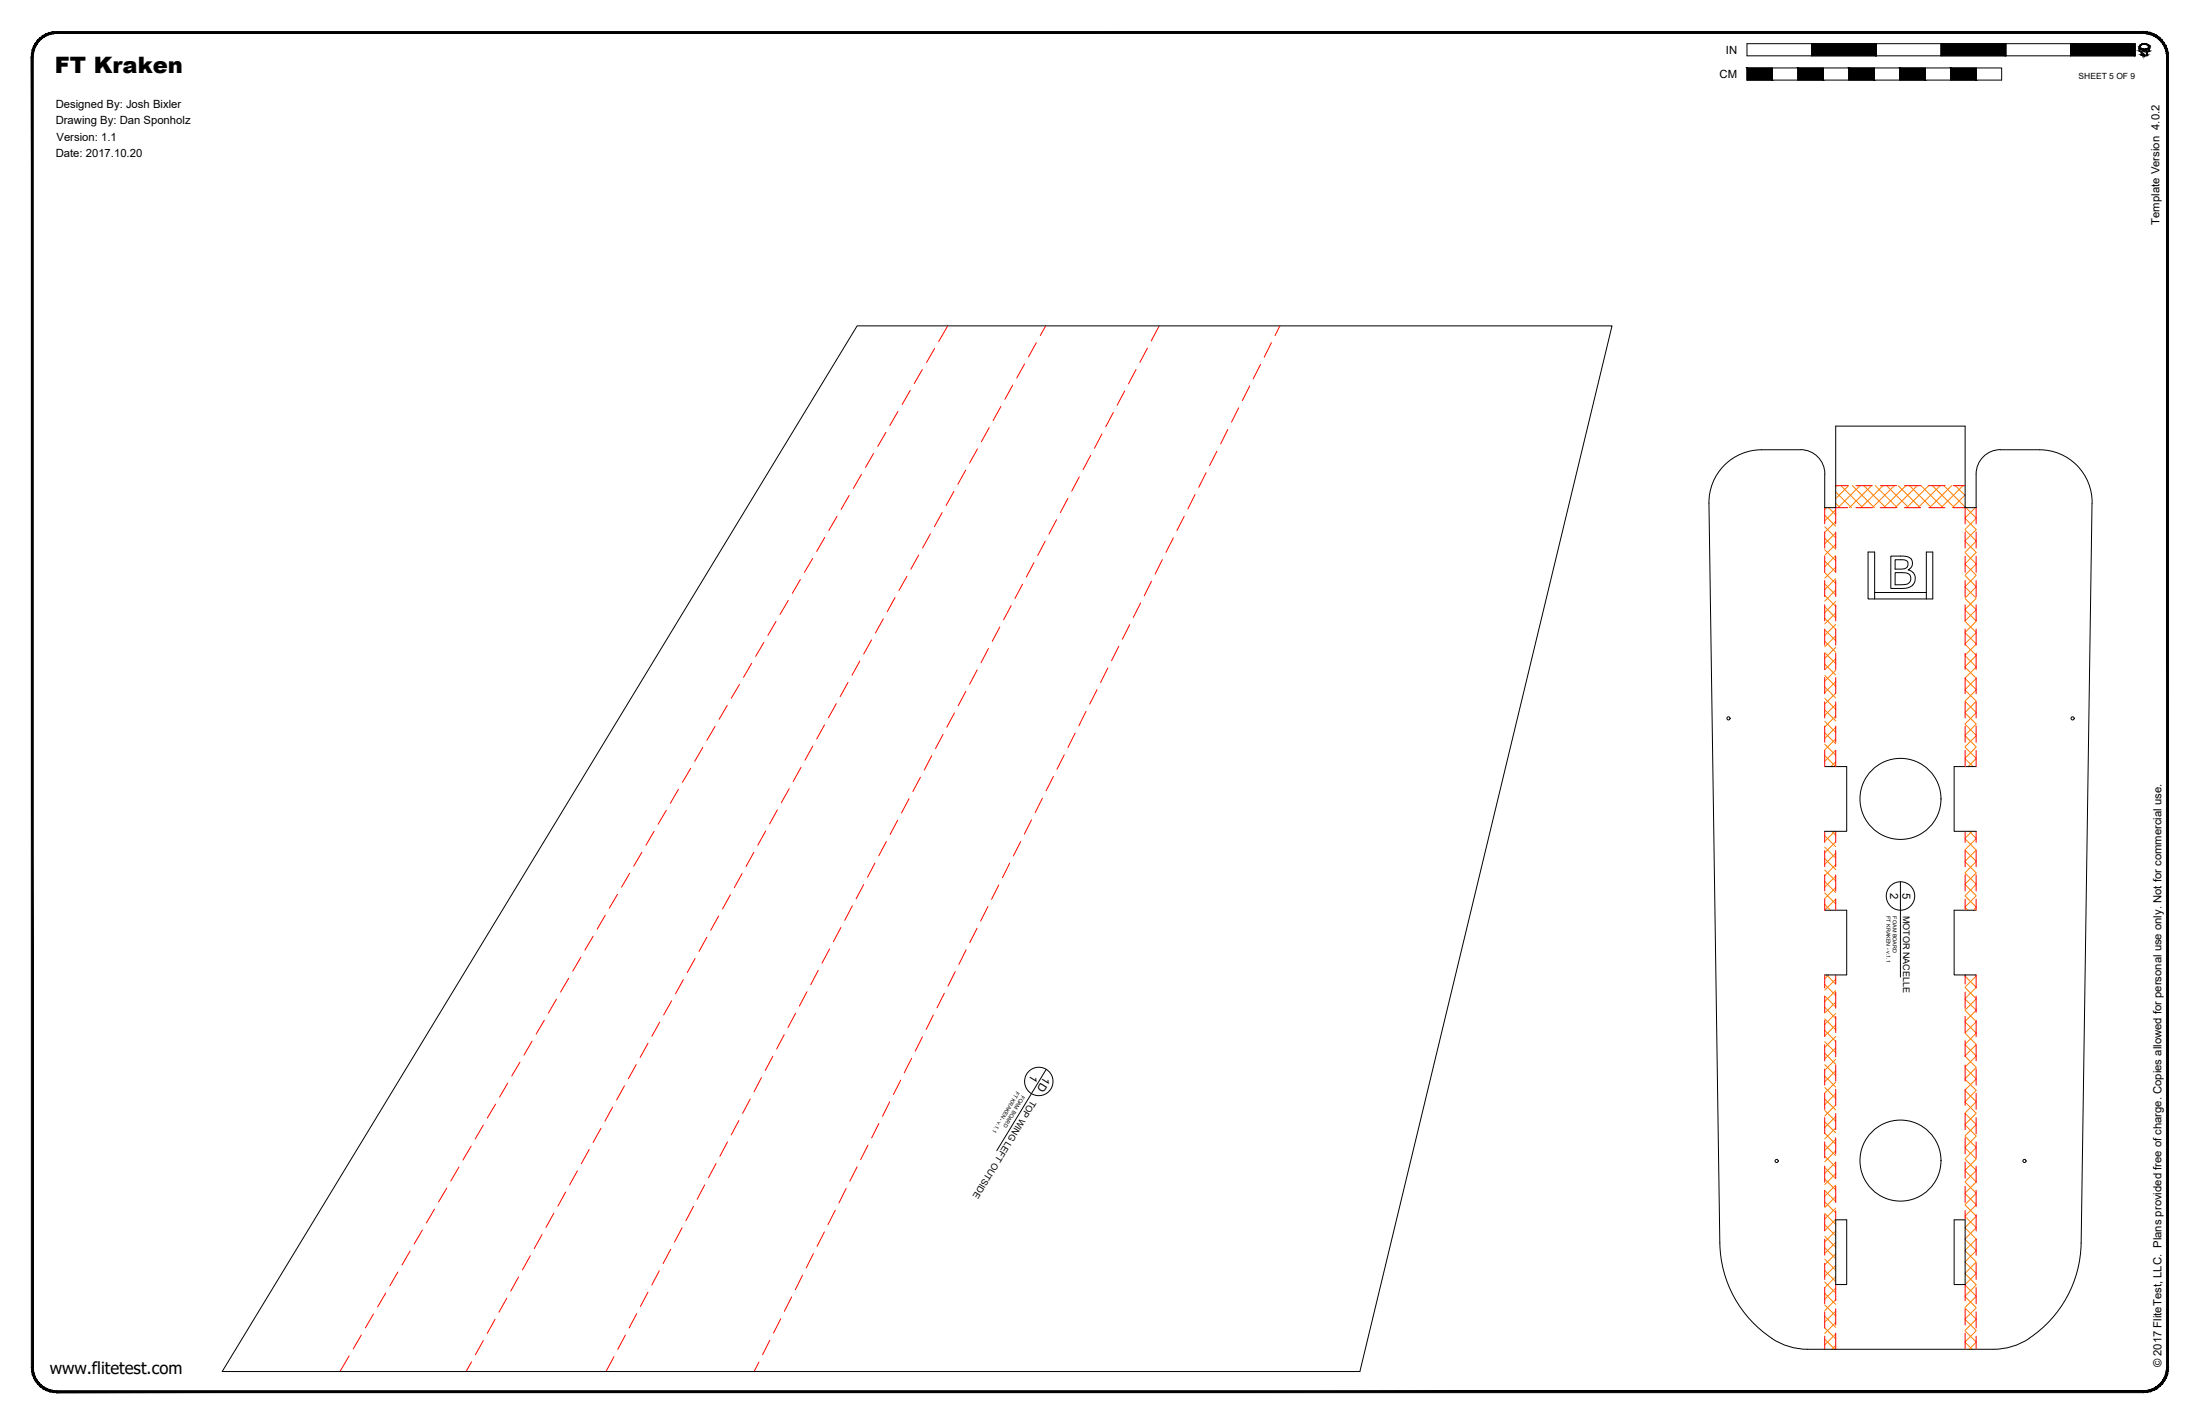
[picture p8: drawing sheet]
<svg xmlns="http://www.w3.org/2000/svg" width="864mm" height="559mm" viewBox="0 0 864 559" stroke-linecap="round" stroke-linejoin="round" font-family="sans-serif">
<!-- layer: 02 SCORE -->
<g fill="none" stroke="#f00" stroke-width=".39">
<path d="M366.9 136.8l-3.2 5.5M372 127.9l-3.5 6.1M406.8 134.5l-3.1 5.5M410.5 127.9l-2.2 3.8M450.4 136.6l-3 5.6M455 127.9l-3.1 5.9M499.1 134.5l-2.8 5.7M502.4 127.9l-1.9 3.7M357.3 153.2l-3.2 5.5M362.1 145l-3.2 5.5M392.9 159.5l-3.1 5.5M397.5 151.1l-3 5.6"/>
<path d="M402.2 142.8l-3.1 5.6M441.5 153.4l-3 5.6M446 145l-3 5.6M490.6 151.5l-2.9 5.7M494.8 143l-2.9 5.7M342.9 177.9l-3.2 5.5M347.7 169.7l-3.2 5.5M352.5 161.5l-3.2 5.5M383.7 176.1l-3.1 5.6M388.3 167.8l-3.1 5.6M428.1 178.7l-2.9 5.6M432.6 170.3l-3 5.6"/>
<path d="M437 161.9l-3 5.6M477.7 177l-2.9 5.7M482 168.5l-2.9 5.7M486.2 160l-2.8 5.7M333.3 194.4l-3.1 5.5M338.1 186.2l-3.1 5.5M374.5 192.8l-3.1 5.6M379.1 184.5l-3.1 5.5M419.2 195.5l-3 5.7M423.7 187.1l-3 5.6M469.1 194.1l-2.8 5.6M473.4 185.5l-2.8 5.7"/>
<path d="M716.3 199.2v6.4M720.7 190.6h4.7M725.4 199.2h-4.8v6.4M728.5 199.2h6.4M728.6 190.6h6.3M738.1 199.2h6.3M738.1 190.6h6.4M747.6 199.2h6.3M747.6 190.6h6.4M757.1 199.2h6.4M757.2 190.6h6.3M766.6 199.2h4.8v6.4"/>
<path d="M766.7 190.6h4.7M775.7 199.2v6.4M319 219.2l-3.2 5.4M323.8 210.9l-3.2 5.5M328.6 202.6l-3.3 5.5M360.6 217.8l-3.1 5.6M365.2 209.5l-3 5.5M369.9 201.2l-3.1 5.5M410.3 212.4l-2.9 5.6M414.7 203.9l-2.9 5.7M456.3 219.6l-2.9 5.7M460.6 211.1l-2.9 5.6"/>
<path d="M464.9 202.6l-2.9 5.6M716.3 208.7v6.4M716.3 218.3v6.3M720.6 208.7v6.4M720.6 218.3v6.3M771.4 208.7v6.4M771.4 218.3v6.3M775.7 208.7v6.4M775.7 218.3v6.3M309.4 235.6l-3.2 5.5M314.2 227.4l-3.2 5.5M351.3 234.5l-3 5.5"/>
<path d="M356 226.2l-3.1 5.5M396.9 237.6l-2.9 5.6M401.4 229.2l-3 5.6M405.9 220.8l-3 5.6M447.7 236.6l-2.8 5.7M452 228.1l-2.8 5.7M716.3 227.8v6.3M716.3 237.3v6.4M720.6 227.8v6.3M720.6 237.3v6.4M771.4 227.8v6.3M771.4 237.3v6.4"/>
<path d="M775.7 227.8v6.3M775.7 237.3v6.4M299.8 252.1l-3.2 5.5M304.6 243.9l-3.2 5.4M337.5 259.4l-3.1 5.6M342.1 251.1l-3.1 5.6M346.7 242.8l-3 5.6M388 254.5l-2.9 5.6M392.5 246.1l-3 5.6M439.2 253.6l-2.9 5.7M443.5 245.1l-2.9 5.7M716.3 246.8v6.4"/>
<path d="M716.3 256.4v6.3M720.6 246.8v6.4M720.6 256.4v6.3M771.4 246.8v6.4M771.4 256.4v6.3M775.7 246.8v6.4M775.7 256.4v6.3M285.5 276.8l-3.2 5.5M290.3 268.6l-3.2 5.4M295 260.3l-3.1 5.5M328.3 276.1l-3.1 5.6M332.9 267.8l-3.1 5.5"/>
<path d="M374.7 279.7l-3 5.6M379.1 271.3l-2.9 5.6M383.6 262.9l-3 5.6M426.3 279.1l-2.8 5.7M430.6 270.7l-2.9 5.6M434.9 262.1l-2.9 5.7M716.3 265.9v6.3M716.3 275.4v6.4M720.6 265.9v6.3M720.6 275.4v6.4M771.4 265.9v6.3M771.4 275.4v6.4"/>
<path d="M775.7 265.9v6.3M775.7 275.4v6.4M275.9 293.3l-3.2 5.4M280.7 285l-3.2 5.5M319 292.8l-3 5.5M323.7 284.5l-3.1 5.5M365.7 296.6l-2.9 5.6M370.2 288.2l-3 5.6M417.8 296.2l-2.9 5.7M422 287.7l-2.8 5.6M716.3 284.9v6.4M716.3 294.5v6.3"/>
<path d="M720.6 284.9v6.4M720.6 294.5v6.3M771.4 284.9v6.4M771.4 294.5v6.3M775.7 284.9v6.4M775.7 294.5v6.3M261.5 318l-3.2 5.4M266.3 309.8l-3.2 5.4M271.1 301.5l-3.2 5.5M305.2 317.8l-3.1 5.5M309.8 309.5l-3.1 5.5M314.4 301.1l-3 5.6"/>
<path d="M356.9 313.4l-3 5.6M361.3 305l-3 5.6M409.2 313.2l-2.8 5.7M413.5 304.7l-2.9 5.6M252 334.5l-3.2 5.4M256.7 326.2l-3.1 5.5M295.9 334.5l-3 5.5M300.5 326.1l-3 5.6M343.5 338.7l-3 5.6M347.9 330.2l-3 5.6M352.4 321.9l-3 5.6M396.3 338.7l-2.8 5.7"/>
<path d="M400.7 330.2l-2.9 5.7M404.9 321.7l-2.8 5.7M716.3 326.2v4.4M716.3 333.8v6.3M720.6 326.2v4.4M720.6 333.8v6.3M771.4 326.2v4.4M771.4 333.8v6.3M775.7 326.2v4.4M775.7 333.8v6.3M237.6 359.2l-3.2 5.4M242.4 350.9l-3.2 5.5"/>
<path d="M247.2 342.7l-3.2 5.5M282.1 359.5l-3.1 5.5M286.7 351.1l-3.1 5.6M291.3 342.8l-3.1 5.5M334.6 355.5l-3 5.6M339 347.1l-2.9 5.6M387.8 355.7l-2.9 5.7M392.1 347.3l-2.9 5.6M716.3 343.3v6.3M716.3 352.8v4.4M720.6 343.3v6.3M720.6 352.8v4.4"/>
<path d="M771.4 343.3v6.3M771.4 352.8v4.4M775.7 343.3v6.3M775.7 352.8v4.4M228 375.6l-3.2 5.5M232.8 367.4l-3.2 5.5M272.9 376.1l-3.1 5.5M277.5 367.8l-3.1 5.6M325.6 372.4l-2.9 5.6M330.1 363.9l-3 5.6M379.2 372.8l-2.8 5.7M383.5 364.3l-2.8 5.6"/>
<path d="M218.4 392.1l-3.1 5.5M223.3 383.9l-3.3 5.4M263.6 392.8l-3.1 5.5M268.2 384.4l-3 5.6M312.3 397.6l-3 5.6M316.8 389.2l-3 5.6M321.2 380.8l-2.9 5.6M366.4 398.3l-2.8 5.7M370.7 389.8l-2.9 5.7M375 381.3l-2.9 5.6M716.3 382.6v5.1M716.3 390.9v6.4"/>
<path d="M720.6 382.6v3.6M720.6 389.3v6.4M720.6 398.9v6.3M771.4 382.6v3.6M771.4 389.3v6.4M771.4 398.9v6.3M775.7 382.6v5.1M775.7 390.9v6.4M204.1 416.8l-3.2 5.5M208.9 408.6l-3.2 5.4M213.7 400.3l-3.2 5.5M249.7 417.8l-3 5.5"/>
<path d="M254.4 409.4l-3.1 5.6M259 401.1l-3.1 5.5M303.4 414.5l-3 5.6M307.8 406l-2.9 5.7M357.8 415.3l-2.8 5.7M362.1 406.8l-2.8 5.7M716.3 400.4v6.4M716.3 410v6.3M716.3 419.5v6.3M720.6 408.4v6.3M720.6 417.9v6.4M771.4 408.4v6.3"/>
<path d="M771.4 417.9v6.4M775.7 400.4v6.4M775.7 410v6.3M775.7 419.5v6.3M194.5 433.3l-3.2 5.4M199.3 425l-3.2 5.5M240.5 434.4l-3.1 5.6M245.1 426.1l-3 5.5M290 439.7l-2.9 5.6M294.5 431.3l-3 5.6M298.9 422.9l-2.9 5.6M349.3 432.3l-2.9 5.7"/>
<path d="M353.6 423.9l-2.9 5.6M716.3 429v6.4M716.3 438.5v6.4M720.6 427.4v6.4M720.6 437v6.3M771.4 427.4v6.4M771.4 437v6.3M775.7 429v6.4M775.7 438.5v6.4M180.1 458l-3.1 5.4M185 449.8l-3.3 5.4M189.7 441.5l-3.2 5.5"/>
<path d="M226.7 459.4l-3.1 5.6M231.3 451.1l-3.1 5.6M235.9 442.8l-3.1 5.5M281.1 456.6l-3 5.6M285.6 448.1l-3 5.7M336.5 457.9l-2.9 5.6M340.7 449.4l-2.8 5.7M345 440.9l-2.8 5.6M716.3 448.1v6.3M716.3 457.6v6.3M720.6 446.5v6.3M720.6 456v6.4"/>
<path d="M771.4 446.5v6.3M771.4 456v6.4M775.7 448.1v6.3M775.7 457.6v6.3M170.6 474.5l-3.2 5.4M175.4 466.2l-3.2 5.5M217.4 476.1l-3.1 5.6M222.1 467.8l-3.1 5.5M272.2 473.4l-3 5.6M276.6 465l-2.9 5.6M327.9 474.9l-2.9 5.7M332.1 466.4l-2.8 5.7"/>
<path d="M716.3 467.1v6.4M716.3 476.6v6.4M720.6 465.5v6.4M720.6 475.1v3.6M771.4 465.5v6.4M771.4 475.1v3.6M775.7 467.1v6.4M775.7 476.6v6.4M156.2 499.2l-3.2 5.4M161 490.9l-3.2 5.5M165.8 482.7l-3.2 5.5M208.2 492.8l-3.1 5.5"/>
<path d="M212.8 484.4l-3.1 5.6M258.8 498.7l-3 5.6M263.3 490.2l-3 5.6M267.8 481.8l-3 5.6M319.3 491.9l-2.8 5.7M323.6 483.4l-2.9 5.7M716.3 486.2v6.4M716.3 495.7v6.4M775.7 486.2v6.4M775.7 495.7v6.4M146.6 515.6l-3.2 5.5M151.4 507.4l-3.2 5.5"/>
<path d="M194.3 517.7l-3 5.6M198.9 509.4l-3 5.5M203.6 501.1l-3.1 5.6M249.9 515.5l-2.9 5.6M254.4 507.1l-3 5.6M306.5 517.5l-2.9 5.6M310.8 508.9l-2.9 5.7M315 500.4l-2.8 5.7M716.3 505.3v6.3M716.3 514.8v6.3M720.6 504.1v6.3M720.6 513.6v6.4"/>
<path d="M771.4 504.1v6.3M771.4 513.6v6.4M775.7 505.3v6.3M775.7 514.8v6.3M137 532.1l-3.5 6.1M141.8 523.9l-3.1 5.4M185.1 534.4l-2.1 3.8M189.7 526.1l-3.1 5.5M241 532.4l-3.1 5.8M245.5 523.9l-3 5.6M297.9 534.5l-1.9 3.7M302.2 526l-2.8 5.6"/>
<path d="M716.3 524.3v5.2M720.6 523.1v6.4M771.4 523.1v6.4M775.7 524.3v5.2"/>
</g>
<!-- layer: 01 CUT -->
<g fill="none" stroke="#000" stroke-width=".39">
<path d="M336.5 127.9h296.3l-99 410.3h-446.6zM716.3 186v13.2h4.3v-32h50.8v32h4.3v-13.2M716.3 186a9.5 9.5 0 0 0-9.5-9.5h-15.3a20.7 20.7 0 0 0-20.7 21l4.3 290.3M775.7 186a9.5 9.5 0 0 1 9.5-9.5h15.4a20.7 20.7 0 0 1 20.7 21M821.2 197.5l-4.3 290.3M716.3 300.8h8.6v25.4h-8.6M775.7 300.8h-8.6v25.4h8.6M716.3 357.2h8.6v25.4h-8.6M775.7 357.2h-8.6v25.4h8.6M720.6 478.7h4.3v25.4h-4.3zM767.1 478.7h4.3v25.4h-4.3zM675.1 487.8a45.1 45.1 0 0 0 24.8 39.8 25.4 25.4 0 0 0 9.7 1.9h72.9"/>
<path d="M816.9 487.8a45.7 45.7 0 0 1-20.4 37.4M796.5 525.2a25.4 25.4 0 0 1-14 4.3"/>
<circle cx="678.5" cy="281.9" r=".62"/>
<circle cx="813.6" cy="281.9" r=".62"/>
<circle cx="746" cy="313.5" r="15.9"/>
<circle cx="697.4" cy="455.6" r=".62"/>
<circle cx="746" cy="455.4" r="15.9"/>
<circle cx="794.7" cy="455.6" r=".62"/>
</g>
<!-- layer: 23 NOTES -->
<g fill="none" stroke="#000" stroke-width=".39">
<path d="M742.2 218.2h3.8a4.2 4.2 0 0 1 4.6 2 2.93 2.93 0 0 1-1.6 3.5 3.7 3.7 0 0 1 2.7 4.2 3.7 3.7 0 0 1-4.1 3h-5.4zM743.9 219.7h2.4a1.92 1.92 0 0 1 2.2 .4 1.92 1.92 0 0 1 .3 2.2l-1.2 .9-3.7 .1zM735.9 235v-18.4h-2.6v18.4h25.4v-18.4h-2.5v18.4M735.9 232.5h20.3M743.9 224.7h2.7a2.58 2.58 0 0 1 3.5 2.7 2.87 2.87 0 0 1-3.6 2.1h-2.6zM746 346.1v37.3M410.7 419.6l-19.4 31.9"/>
<circle cx="746" cy="351.6" r="5.6"/>
<circle cx="407.8" cy="424.4" r="5.6"/>
</g>
<!-- layer: 06 CAVITY -->
<g fill="none" stroke="#ff7f00" stroke-width=".39">
<path d="M717 199.2l-.7 .8M717.8 199.2l2.8 2.8M720.6 197.5l1.7 1.7M720.6 193.1l6.2 6.1M721.1 190.6l-.5 .5M722.6 190.6l8.7 8.6M725.7 190.6l-5.1 5M727.2 190.6l8.6 8.6M730.1 190.6l-8.6 8.6M731.6 190.6l8.6 8.6M734.6 190.6l-8.6 8.6M736.1 190.6l8.7 8.6"/>
<path d="M739.2 190.6l-8.7 8.6M740.6 190.6l8.6 8.6M743.6 190.6l-8.6 8.6M745.1 190.6l8.6 8.6M748.1 190.6l-8.6 8.6M749.6 190.6l8.6 8.6M752.6 190.6l-8.6 8.6M754.1 190.6l8.6 8.6M757.1 190.6l-8.7 8.6M758.6 190.6l8.6 8.6M761.6 190.6l-8.7 8.6M763.1 190.6l8.3 8.4"/>
<path d="M766.1 190.6l-8.6 8.6M767.5 190.6l3.9 3.9M770.6 190.6l-8.7 8.6M771.4 194.2l-5 5M771.4 198.7l-.5 .5M771.7 199.2l4 4.1M775.4 199.2l-4 4M716.3 215.7l4.3 4.3M716.3 211.2l4.3 4.3M716.3 206.7l4.3 4.3M716.3 202.2l4.3 4.3M720.6 200.1l-4.3 4.3"/>
<path d="M720.6 204.6l-4.3 4.3M720.6 213.6l-4.3 4.3M720.6 209.1l-4.3 4.3M720.6 218.1l-4.3 4.3M771.4 212.4l4.3 4.3M771.4 203.4l4.3 4.4M771.4 216.9l4.3 4.3M771.4 208l4.3 4.3M775.7 207.9l-4.3 4.3M775.7 212.4l-4.3 4.3M775.7 203.4l-4.3 4.3M775.7 216.8l-4.3 4.4"/>
<path d="M716.3 238.1l4.3 4.3M716.3 233.6l4.3 4.4M716.3 229.1l4.3 4.4M716.3 224.7l4.3 4.3M716.3 220.2l4.3 4.3M720.6 222.6l-4.3 4.3M720.6 231.6l-4.3 4.3M720.6 227.1l-4.3 4.3M720.6 236l-4.3 4.4M771.4 239.4l4.3 4.3M771.4 234.9l4.3 4.3M771.4 230.4l4.3 4.3"/>
<path d="M771.4 225.9l4.3 4.3M771.4 221.4l4.3 4.3M775.7 221.3l-4.3 4.4M775.7 230.3l-4.3 4.3M775.7 234.8l-4.3 4.4M775.7 239.3l-4.3 4.3M775.7 225.8l-4.3 4.4M716.3 256.1l4.3 4.3M716.3 251.6l4.3 4.3M716.3 247.1l4.3 4.3M716.3 242.6l4.3 4.3M720.6 240.5l-4.3 4.4"/>
<path d="M720.6 249.5l-4.3 4.3M720.6 245l-4.3 4.4M720.6 254l-4.3 4.4M720.6 258.5l-4.3 4.3M771.4 257.3l4.3 4.3M771.4 252.8l4.3 4.4M771.4 248.3l4.3 4.3M771.4 243.9l4.3 4.3M775.7 243.8l-4.3 4.3M775.7 248.3l-4.3 4.3M775.7 252.8l-4.3 4.3M775.7 257.3l-4.3 4.3"/>
<path d="M716.3 278.5l4.3 4.4M716.3 274l4.3 4.4M716.3 269.6l4.3 4.3M716.3 265.1l4.3 4.3M716.3 260.6l4.3 4.3M720.6 263l-4.3 4.3M720.6 267.5l-4.3 4.3M720.6 272l-4.3 4.3M720.6 276.5l-4.3 4.3M771.4 279.8l4.3 4.3M771.4 275.3l4.3 4.3M771.4 270.8l4.3 4.3"/>
<path d="M771.4 266.3l4.3 4.3M771.4 261.8l4.3 4.3M775.7 270.8l-4.3 4.3M775.7 275.2l-4.3 4.3M775.7 261.8l-4.3 4.3M775.7 266.2l-4.3 4.4M775.7 279.7l-4.3 4.4M716.3 296.5l4.3 4.3M716.3 292l4.3 4.4M716.3 287.5l4.3 4.3M716.3 283.1l4.3 4.3M720.6 281l-4.3 4.3"/>
<path d="M720.6 285.4l-4.3 4.4M720.6 290l-4.3 4.3M720.6 294.4l-4.3 4.3M720.6 298.9l-1.9 1.9M771.4 297.7l3.1 3.1M771.4 293.2l4.3 4.4M771.4 288.8l4.3 4.3M771.4 284.3l4.3 4.3M775.7 284.2l-4.3 4.3M775.7 288.7l-4.3 4.3M775.7 293.2l-4.3 4.3M775.7 297.7l-3.1 3.1"/>
<path d="M716.3 336.9l4.3 4.4M716.3 332.4l4.3 4.3M716.3 328l4.3 4.3M719.1 326.2l1.5 1.6M720.3 326.2l-4 4M720.6 330.3l-4.3 4.4M720.6 334.9l-4.3 4.3M720.6 339.3l-4.3 4.3M771.4 338.2l4.3 4.3M771.4 333.7l4.3 4.3M771.4 329.2l4.3 4.3M773 326.2l2.7 2.8"/>
<path d="M774.1 326.2l-2.7 2.8M775.7 329.1l-4.3 4.3M775.7 333.6l-4.3 4.3M775.7 338.1l-4.3 4.3M716.3 354.9l2.3 2.3M716.3 350.4l4.3 4.3M716.3 345.9l4.3 4.3M716.3 341.4l4.3 4.3M720.6 343.8l-4.3 4.4M720.6 348.3l-4.3 4.3M720.6 352.8l-4.3 4.3M771.4 356.1l1.1 1.1"/>
<path d="M771.4 351.6l4.3 4.3M771.4 347.2l4.3 4.3M771.4 342.6l4.3 4.4M775.7 342.6l-4.3 4.3M775.7 351.6l-4.3 4.3M775.7 356.1l-1.1 1.1M775.7 347.1l-4.3 4.3M716.3 399.8l4.3 4.3M716.3 395.3l4.3 4.3M716.3 390.8l4.3 4.3M716.3 386.3l4.3 4.3M717 382.6l3.6 3.6"/>
<path d="M717.8 382.6l-1.5 1.5M720.6 384.3l-4.3 4.3M720.6 388.7l-4.3 4.3M720.6 393.2l-4.3 4.4M720.6 397.7l-4.3 4.3M771.4 396.5l4.3 4.3M771.4 392.1l4.3 4.3M771.4 387.5l4.3 4.4M771.4 383.1l4.3 4.3M771.7 382.6l-.3 .2M775.4 382.6l.3 .3M775.7 383l-4.3 4.3"/>
<path d="M775.7 387.5l-4.3 4.3M775.7 392l-4.3 4.3M775.7 396.5l-4.3 4.3M716.3 417.8l4.3 4.3M716.3 413.3l4.3 4.3M716.3 408.8l4.3 4.3M716.3 404.3l4.3 4.3M720.6 402.2l-4.3 4.3M720.6 406.7l-4.3 4.3M720.6 411.2l-4.3 4.3M720.6 415.7l-4.3 4.3M771.4 419l4.3 4.3"/>
<path d="M771.4 414.5l4.3 4.3M771.4 410l4.3 4.3M771.4 405.5l4.3 4.3M771.4 401l4.3 4.4M775.7 401l-4.3 4.3M775.7 405.5l-4.3 4.3M775.7 410l-4.3 4.3M775.7 414.4l-4.3 4.3M775.7 418.9l-4.3 4.4M716.3 435.7l4.3 4.3M716.3 431.2l4.3 4.4M716.3 426.7l4.3 4.4"/>
<path d="M716.3 422.3l4.3 4.3M720.6 420.2l-4.3 4.3M720.6 424.7l-4.3 4.3M720.6 429.2l-4.3 4.3M720.6 433.6l-4.3 4.3M720.6 438.1l-4.3 4.4M771.4 437l4.3 4.3M771.4 432.5l4.3 4.3M771.4 428l4.3 4.3M771.4 423.5l4.3 4.3M775.7 427.9l-4.3 4.3M775.7 436.9l-4.3 4.3"/>
<path d="M775.7 423.4l-4.3 4.3M775.7 432.4l-4.3 4.3M716.3 458.2l4.3 4.3M716.3 453.7l4.3 4.3M716.3 449.2l4.3 4.3M716.3 444.7l4.3 4.3M716.3 440.2l4.3 4.3M720.6 442.6l-4.3 4.3M720.6 447.1l-4.3 4.3M720.6 451.6l-4.3 4.3M720.6 456.1l-4.3 4.3M771.4 459.4l4.3 4.3"/>
<path d="M771.4 454.9l4.3 4.3M771.4 450.4l4.3 4.4M771.4 445.9l4.3 4.4M771.4 441.5l4.3 4.3M775.7 441.4l-4.3 4.3M775.7 450.4l-4.3 4.3M775.7 454.9l-4.3 4.3M775.7 445.9l-4.3 4.3M775.7 459.3l-4.3 4.4M716.3 476.1l4.3 4.4M716.3 471.6l4.3 4.3M716.3 467.2l4.3 4.3"/>
<path d="M716.3 462.7l4.3 4.3M720.6 460.6l-4.3 4.3M720.6 465.1l-4.3 4.3M720.6 469.5l-4.3 4.4M720.6 474.1l-4.3 4.3M720.6 478.5l-4.3 4.4M771.4 477.4l4.3 4.3M771.4 472.9l4.3 4.3M771.4 468.4l4.3 4.3M771.4 463.9l4.3 4.3M775.7 463.8l-4.3 4.4M775.7 468.3l-4.3 4.4"/>
<path d="M775.7 472.8l-4.3 4.3M775.7 477.3l-4.3 4.4M716.3 498.6l4.3 4.3M716.3 494.1l4.3 4.3M716.3 489.6l4.3 4.3M716.3 485.1l4.3 4.3M716.3 480.6l4.3 4.3M720.6 483l-4.3 4.4M720.6 487.5l-4.3 4.4M720.6 492l-4.3 4.3M720.6 496.5l-4.3 4.4M771.4 499.8l4.3 4.3"/>
<path d="M771.4 495.3l4.3 4.4M771.4 490.8l4.3 4.3M771.4 486.4l4.3 4.3M771.4 481.9l4.3 4.3M775.7 481.8l-4.3 4.3M775.7 486.3l-4.3 4.3M775.7 490.8l-4.3 4.3M775.7 495.3l-4.3 4.3M775.7 499.8l-4.3 4.3M716.3 516.5l4.3 4.4M716.3 512.1l4.3 4.3M716.3 507.6l4.3 4.3"/>
<path d="M716.3 503.1l4.3 4.3M720.6 501l-4.3 4.3M720.6 505.5l-4.3 4.3M720.6 510l-4.3 4.3M720.6 514.5l-4.3 4.3M720.6 519l-4.3 4.3M771.4 517.8l4.3 4.3M771.4 513.3l4.3 4.3M771.4 508.8l4.3 4.3M771.4 504.3l4.3 4.3M775.7 504.3l-4.3 4.3M775.7 508.7l-4.3 4.4"/>
<path d="M775.7 513.3l-4.3 4.3M775.7 517.7l-4.3 4.3M716.3 525.6l4 3.9M716.3 521l4.3 4.4M720.6 523.5l-4.3 4.3M720.6 527.9l-1.5 1.6M771.4 526.8l2.7 2.7M771.4 522.3l4.3 4.3M775.7 522.2l-4.3 4.4M775.7 526.7l-2.7 2.8"/>
</g>
<!-- layer: 21 FULL-SIZE -->
<path d="M685.8 17.1h25.4v4.8h-25.4zM711.2 17.1h25.4v4.8h-25.4zM736.6 17.1h25.4v4.8h-25.4zM762 17.1h25.4v4.8h-25.4zM787.4 17.1h25.4v4.8h-25.4zM812.8 17.1h25.4v4.8h-25.4zM840.1 18.8l1.3 .4 .2 .3 1.9-.7v.3l-1.7 1.2-1.7-1.2zM843.7 20v-1.3a1.98 1.98 0 0 0-1.9-1.5 1.98 1.98 0 0 0-1.9 1.5l-.1 1.3 .9 .3v1.2l.3-.5v.6l.4 .1 .1-.4 .2 .5v-.3l.1 .3 1-.3v-1.2l1-.3v-1.3a2.07 2.07 0 0 0-2-1.6 2.07 2.07 0 0 0-2 1.6v1.3l.8 .3v1.3l1.2 .3 1.1-.3v-1.3M685.8 26.7h9.9v4.7h10.1v-4.7h9.9v4.7h10.1v-4.7h10v4.7h10v-4.7h10v4.7h9.9v-4.7h10.1v4.7h9.9v-4.7h-9.9v4.7h-10.1v-4.7h-9.9v4.7h-10v-4.7h-10v4.7h-10v-4.7h-10.1v4.7h-9.9v-4.7h-10.1v4.7h-9.9zM841.1 21.7v-.5l.1 .5" fill="none" stroke="#000" stroke-width=".39"/>
<g fill="#000" stroke="#000" stroke-width=".39">
<path d="M840.1 18.8l1.1 .3h-1.1zM840.4 17.6l-.2 .1zM840.7 19.5h2.1l-1 .8zM841.4 17.2h.7zM842.4 19.1l1.1-.3v.3zM843.5 20h.3zM841.4 21.8h.7zM842.5 21.6h.4zM842.8 20.3h.3z"/>
<path d="M20.8 12.5l1.4-.1v.7zM20.8 12.5l.1 .7 1.3-.1zM19.4 12.8l1.4-.3 .1 .7zM19.4 12.8l.2 .7 1.3-.3zM18.1 13.3l1.3-.5 .2 .7zM18.1 13.3l.3 .7 1.2-.5zM16.9 13.9l1.2-.6 .3 .7zM16.9 13.9l.4 .7 1.1-.6zM15.7 14.8l1.2-.9 .4 .7zM15.7 14.8l.5 .6 1.1-.8zM15.7 14.8l.5 .6-1.5 .4zM14.7 15.8l.6 .5 .9-.9zM14.7 15.8l.6 .5-1.4 .6zM13.9 16.9l.6 .4 .8-1zM13.9 16.9l.6 .4-1.3 .9zM13.2 18.2l.7 .3 .6-1.2zM13.2 18.2l.7 .3-1.2 1zM12.7 19.5l.7 .2 .5-1.2zM12.7 19.5l.7 .2-1 1.2zM13.4 19.7l-1 1.2 .7 .1zM12.4 20.9l.7 .1-.8 1.3zM13.1 21l-.8 1.3h.7z"/>
<path d="M711.2 17.1l25.4 4.8v-4.8zM711.2 17.1l25.4 4.8h-25.4z"/>
<path d="M762 17.1l25.4 4.8v-4.8zM762 17.1l25.4 4.8h-25.4z"/>
<path d="M812.8 17.1l25.4 4.8v-4.8zM812.8 17.1l25.4 4.8h-25.4z"/>
<path d="M839.8 18.7v1.3zM839.8 18.7v1.3z"/>
<path d="M839.8 20h.2zM839.8 20h.2z"/>
<path d="M839.8 18.4v.3zM839.8 18.4v.3z"/>
<path d="M839.9 18.2v.2zM839.9 18.2l-.1 .2z"/>
<path d="M840.7 17.4h.2zM840.5 17.5l.2-.1z"/>
<path d="M840.1 19.1l1.3 .1zM840.1 19.1l1.3 .1z"/>
<path d="M840.9 17.3h.4zM840.7 17.4l.2-.1zM840.7 17.4h.2zM840.7 17.4h.2z"/>
<path d="M22.2 13.1h819.2v-.7zM22.2 12.4h819.2l-819.2 .7z"/>
<path d="M840.2 19.2l1.2 .1zM840.2 19.2l1.2 .1z"/>
<path d="M840.4 19.3l1.2 .2zM840.4 19.3l1.2 .2z"/>
<path d="M841 17.2h.5zM840.9 17.3h.4z"/>
<path d="M841.1 17.2h.5zM841 17.2h.5z"/>
<path d="M841.4 17.2h1.1zM841.1 17.2h1.4z"/>
<path d="M842 17.2h.5zM842 17.2h.5z"/>
<path d="M842 17.2l.6 .1zM842 17.2l.6 .1z"/>
<path d="M842.3 17.3l.5 .1zM842.3 17.3l.5 .1z"/>
<path d="M842.6 17.4h.3zM842.6 17.4h.3z"/>
<path d="M842.6 17.4l.5 .1zM842.6 17.4l.5 .1z"/>
<path d="M842.9 17.5l.3 .1zM842.9 17.5l.3 .1z"/>
<path d="M842.1 19.3l.7 .2 .3-.2zM842.1 19.3l.7 .2h-.8z"/>
<path d="M843 17.6l.3 .1zM843 17.6l.3 .1z"/>
<path d="M843.2 17.7l.2 .1zM843.2 17.7l.2 .1z"/>
<path d="M842.1 19.2h1.3zM842.1 19.2l1 .1z"/>
<path d="M843.3 17.8l.2 .1zM843.3 17.8l.2 .1z"/>
<path d="M842.4 19.1h1.1zM842.1 19.2h1.3z"/>
<path d="M843.4 17.9l.2 .2zM843.4 17.9l.2 .2z"/>
<path d="M843.6 18.2l.1 .2zM843.6 18.2l.1 .2z"/>
<path d="M843.7 18.4l.1 .3zM843.7 18.4l.1 .3z"/>
<path d="M843.7 18.7l.1 1.3zM843.7 18.7l.1 1.3z"/>
<path d="M12.3 22.3l.7 514.3v-514.3zM12.3 22.3l.7 514.3h-.7z"/>
<path d="M685.8 26.7l9.9 4.7v-4.7zM685.8 26.7l9.9 4.7h-9.9z"/>
<path d="M705.8 26.7l9.9 4.7v-4.7zM705.8 26.7l9.9 4.7h-9.9z"/>
<path d="M725.8 26.7l10 4.7v-4.7zM725.8 26.7l10 4.7h-10z"/>
<path d="M745.8 26.7l10 4.7v-4.7zM745.8 26.7l10 4.7h-10z"/>
<path d="M765.7 26.7l10.1 4.7v-4.7zM765.7 26.7l10.1 4.7h-10.1z"/>
<path d="M839.8 20l.9 .3zM839.8 20l.9 .3z"/>
<path d="M840.4 20.3h.3zM840.4 20.3h.3z"/>
<path d="M840.6 20.3l.1 1.2zM840.6 20.3l.1 1.2z"/>
<path d="M840.6 21.5l.2 .1zM840.6 21.5l.2 .1z"/>
<path d="M840.8 21l.2 .5zM840.8 21l.2 .5z"/>
<path d="M840.6 21.6h.4zM840.6 21.6h.4zM840.6 21.6h.4zM840.6 21.6h.4z"/>
<path d="M840.6 21.6h.4zM840.6 21.6h.4z"/>
<path d="M840.6 21.6l.5 .1zM840.6 21.6l.5 .1z"/>
<path d="M841.1 21.2l.1 .4zM841.1 21.2l.1 .4z"/>
<path d="M840.7 21.7h.5zM840.7 21.7h.5z"/>
<path d="M840.9 21.7h.5zM840.9 21.7h.5z"/>
<path d="M841.4 21.3l.1 .4zM841.4 21.3l.1 .4z"/>
<path d="M841 21.7l.5 .1zM841 21.7l.5 .1z"/>
<path d="M841.1 21.8h.6zM841.1 21.8h.6z"/>
<path d="M841.7 21.5l.1 .3zM841.7 21.5l.1 .3z"/>
<path d="M841.3 21.8h.5zM841.3 21.8h.5z"/>
<path d="M841.9 21.8h.3zM841.8 21.8h.3z"/>
<path d="M842.8 20.3l.1 1.2zM842.8 20.3l.1 1.2z"/>
<path d="M842.2 21.8l.7-.2zM841.9 21.8l.6-.2z"/>
<path d="M843.1 20.3l.7-.3zM842.8 20.3l.7-.3z"/>
<path d="M851.1 20.9l.1 1.4h-.7zM850.4 21l.1 1.3 .6-1.4zM850.8 19.5l.3 1.4-.7 .1zM850.1 19.7l.3 1.3 .4-1.5zM850.3 18.2l.5 1.3-.7 .2zM849.6 18.5l.5 1.2 .2-1.5zM849.6 16.9l.7 1.3-.7 .3zM849 17.3l.6 1.2v-1.6zM848.8 15.8l.8 1.1-.6 .4zM848.3 16.3l.7 1-.2-1.5zM847.8 14.8l1 1-.5 .5zM847.8 14.8l-.5 .6 1 .9zM846.7 13.9l1.1 .9-.5 .6zM846.7 13.9l-.4 .7 1 .8zM845.4 13.3l1.3 .6-.4 .7zM845.4 13.3l-.3 .7 1.2 .6zM844.1 12.8l1.3 .5-.3 .7zM844.1 12.8l-.2 .7 1.2 .5zM842.7 12.5l1.4 .3-.2 .7zM842.7 12.5l-.1 .7 1.3 .3zM841.4 12.4l1.3 .1-.1 .7zM841.4 12.4v.7l1.2 .1z"/>
<path d="M12.3 536.6h.7l-.6 1.4zM13 536.6l-.6 1.4 .7-.1zM12.4 538l.7-.1-.4 1.5zM13.1 537.9l-.4 1.5 .7-.2zM12.7 539.4l.7-.2-.2 1.5zM13.4 539.2l-.2 1.5 .7-.3zM13.2 540.7l.7-.3v1.5zM13.9 540.4v1.5l.6-.4zM13.9 541.9l.6-.4 .2 1.6zM14.5 541.5l.2 1.6 .6-.5zM14.7 543.1l.6-.5 .4 1.5zM15.3 542.6l.4 1.5 .5-.6zM16.2 543.5l.7 1.5-1.2-.9zM16.2 543.5l.7 1.5 .4-.7zM17.3 544.3l.8 1.3-1.2-.6zM17.3 544.3l.8 1.3 .3-.7zM18.4 544.9l1 1.2-1.3-.5zM18.4 544.9l1 1.2 .2-.7zM19.6 545.4l1.2 1-1.4-.3zM19.6 545.4l1.2 1 .1-.7zM20.9 545.7l1.3 .8-1.4-.1zM20.9 545.7l1.3 .8v-.7z"/>
<path d="M850.5 22.3v514.3h.7zM850.5 22.3h.7v514.3z"/>
<path d="M22.2 545.8v.7l819.2-.7zM22.2 546.5l819.2-.7v.7z"/>
<path d="M841.4 545.8l1.3 .6-1.3 .1zM841.4 545.8l1.3 .6-.1-.7zM842.6 545.7l1.5 .4-1.4 .3zM842.6 545.7l1.5 .4-.2-.7zM843.9 545.4l1.5 .2-1.3 .5zM843.9 545.4l1.5 .2-.3-.7zM845.1 544.9l1.6 .1-1.3 .6zM845.1 544.9l1.6 .1-.4-.7zM846.3 544.3l1.5-.2-1.1 .9zM846.3 544.3l1.5-.2-.5-.6zM847.3 543.5l1.5-.4-1 1zM847.3 543.5l1.5-.4-.5-.5zM848.3 542.6l1.3-.7-.8 1.2zM849 541.5l-.7 1.1 1.3-.7zM849 541.5l1.3-.8-.7 1.2zM849.6 540.4l-.6 1.1 1.3-.8zM849.6 540.4l1.2-1-.5 1.3zM850.1 539.2l-.5 1.2 1.2-1zM851.1 538l-.3 1.4-.7-.2zM850.4 537.9l-.3 1.3 1-1.2zM851.2 536.6l-.1 1.4-.7-.1zM850.5 536.6l-.1 1.3 .8-1.3z"/>
</g>
<text font-size="8.9" x="21.5" y="28.6">FT Kraken</text>
<text font-size="6.6" x="19.5" y="539.1">www.flitetest.com</text>
<g font-size="4.4">
<text x="677.5" y="21.1">IN</text>
<text x="675" y="30.6">CM</text>
<text x="21.9" y="42.4">Designed By: Josh Bixler</text>
<text x="21.9" y="48.8">Drawing By: Dan Sponholz</text>
<text x="22.2" y="55.1">Version: 1.1</text>
<text x="21.9" y="61.5">Date: 2017.10.20</text>
<text x="847.7" y="88.2" transform="rotate(-90 847.7 88.2)">Template Version 4.0.2</text>
<text x="742" y="350.4" transform="rotate(90 742 350.4)">2</text>
<text x="746.8" y="350.4" transform="rotate(90 746.8 350.4)">5</text>
<text x="405" y="421.3" transform="rotate(121 405 421.3)">1</text>
<text x="409.9" y="422.4" transform="rotate(122 409.9 422.4)">1D</text>
<text x="848.5" y="536.6" transform="rotate(-90 848.5 536.6)">© 2017 FliteTest, LLC. Plans provided free of charge. Copies allowed for personal use only. Not for commercial use.</text>
</g>
<g font-size="3.5">
<text x="747.1" y="359.3" transform="rotate(90 747.1 359.3)">MOTOR NACELLE</text>
<text x="404.8" y="431.5" transform="rotate(121 404.8 431.5)">TOP WING LEFT OUTSIDE</text>
</g>
<text font-size="3.3" x="816" y="31.1">SHEET 5 OF 9</text>
<g font-size="2.1">
<text x="740.5" y="359.4" transform="rotate(90 740.5 359.4)">FT KRAKEN - v.1.1</text>
<text x="743.1" y="359.6" transform="rotate(90 743.1 359.6)">FOAM BOARD</text>
<text x="399.1" y="428.2" transform="rotate(121 399.1 428.2)">FT KRAKEN - v.1.1</text>
<text x="401.2" y="429.7" transform="rotate(121 401.2 429.7)">FOAM BOARD</text>
</g>
</svg>
